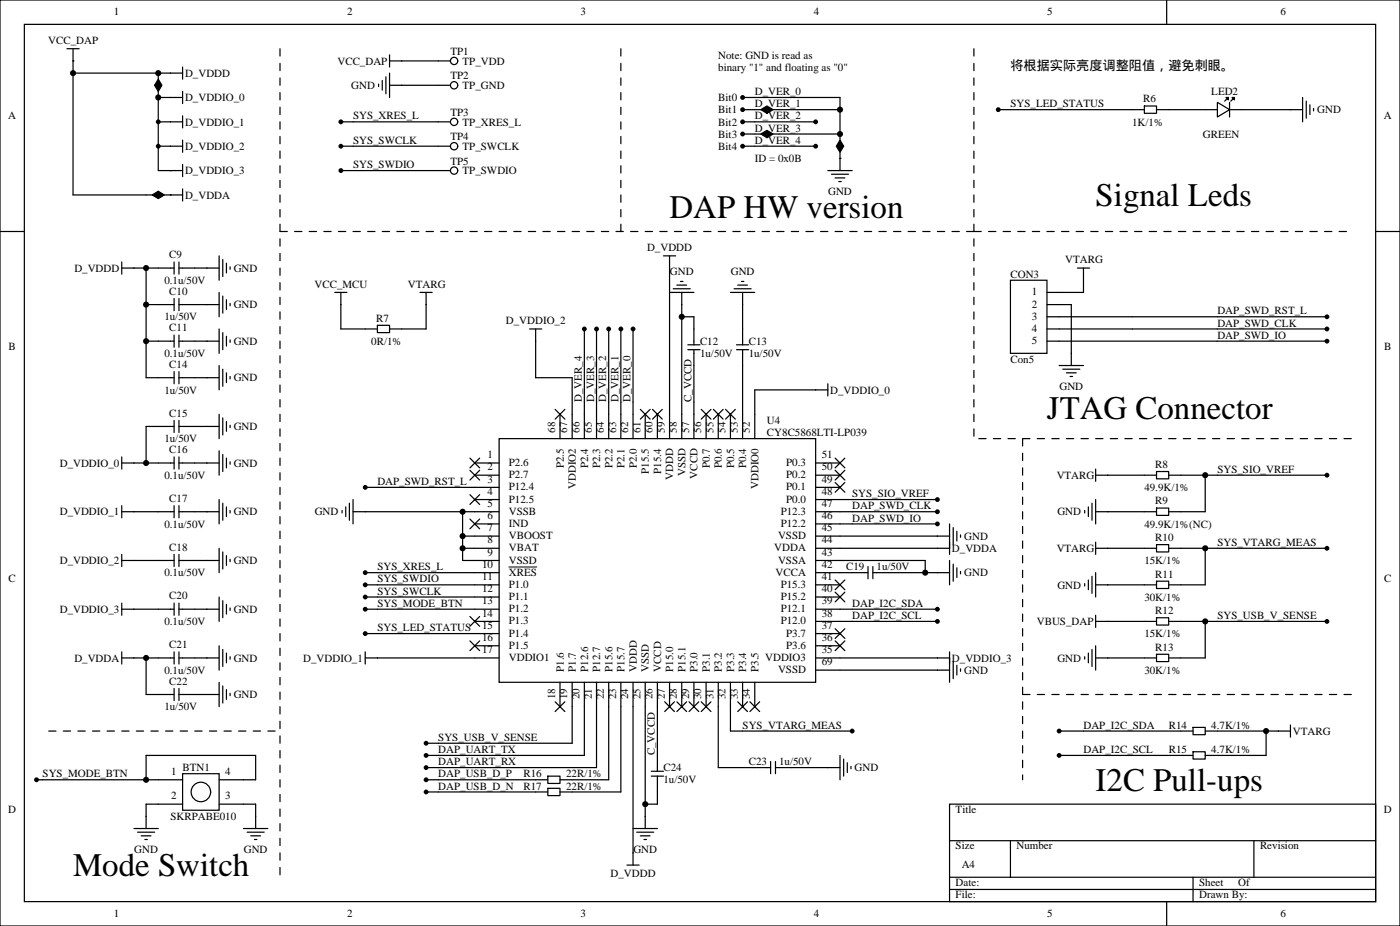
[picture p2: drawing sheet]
<svg xmlns="http://www.w3.org/2000/svg" width="406mm" height="268mm" viewBox="0 0 406 268" stroke-linecap="round" stroke-linejoin="round" font-family="sans-serif">
<g fill="#000">
<circle cx="21.2" cy="17.6" r=".18"/>
<circle cx="21.2" cy="21.2" r=".88"/>
<circle cx="45.9" cy="21.2" r=".88"/>
<circle cx="45.9" cy="28.2" r=".88"/>
<circle cx="45.9" cy="35.3" r=".71"/>
<circle cx="98.8" cy="35.3" r=".71"/>
<circle cx="215.2" cy="28.2" r=".71"/>
<circle cx="215.2" cy="35.3" r=".71"/>
<circle cx="215.2" cy="31.7" r=".71"/>
<circle cx="215.2" cy="38.8" r=".71"/>
<circle cx="236.4" cy="35.3" r=".71"/>
<circle cx="243.4" cy="38.8" r=".88"/>
<circle cx="243.4" cy="31.7" r=".88"/>
<circle cx="289.3" cy="31.7" r=".71"/>
<circle cx="45.9" cy="42.3" r=".71"/>
<circle cx="49.4" cy="49.4" r=".18"/>
<circle cx="49.4" cy="56.4" r=".18"/>
<circle cx="98.8" cy="49.4" r=".71"/>
<circle cx="98.8" cy="42.3" r=".71"/>
<circle cx="215.2" cy="42.3" r=".71"/>
<circle cx="236.4" cy="42.3" r=".71"/>
<circle cx="243.4" cy="45.9" r=".18"/>
<circle cx="42.3" cy="77.6" r=".88"/>
<circle cx="42.3" cy="88.2" r=".88"/>
<circle cx="42.3" cy="98.8" r=".88"/>
<circle cx="169.3" cy="95.2" r=".71"/>
<circle cx="172.9" cy="95.2" r=".71"/>
<circle cx="176.4" cy="95.2" r=".71"/>
<circle cx="179.9" cy="95.2" r=".71"/>
<circle cx="183.4" cy="95.2" r=".71"/>
<circle cx="197.6" cy="91.7" r=".88"/>
<circle cx="384.5" cy="95.2" r=".71"/>
<circle cx="384.5" cy="91.7" r=".71"/>
<circle cx="384.5" cy="98.8" r=".71"/>
<circle cx="42.3" cy="134.1" r=".88"/>
<circle cx="349.3" cy="137.6" r=".88"/>
<circle cx="384.5" cy="137.6" r=".71"/>
<circle cx="105.8" cy="141.1" r=".71"/>
<circle cx="134.1" cy="155.2" r=".88"/>
<circle cx="134.1" cy="158.7" r=".88"/>
<circle cx="134.1" cy="148.2" r=".88"/>
<circle cx="271.6" cy="151.7" r=".71"/>
<circle cx="271.6" cy="144.6" r=".71"/>
<circle cx="271.6" cy="148.2" r=".71"/>
<circle cx="349.3" cy="158.7" r=".88"/>
<circle cx="384.5" cy="158.7" r=".71"/>
<circle cx="105.8" cy="169.3" r=".71"/>
<circle cx="105.8" cy="165.8" r=".71"/>
<circle cx="105.8" cy="172.9" r=".71"/>
<circle cx="105.8" cy="176.4" r=".71"/>
<circle cx="268.1" cy="165.8" r=".88"/>
<circle cx="271.6" cy="179.9" r=".71"/>
<circle cx="271.6" cy="176.4" r=".71"/>
<circle cx="349.3" cy="179.9" r=".88"/>
<circle cx="384.5" cy="179.9" r=".71"/>
<circle cx="42.3" cy="190.5" r=".88"/>
<circle cx="105.8" cy="183.4" r=".71"/>
<circle cx="123.5" cy="218.7" r=".71"/>
<circle cx="123.5" cy="215.2" r=".71"/>
<circle cx="246.9" cy="211.7" r=".71"/>
<circle cx="306.9" cy="211.7" r=".71"/>
<circle cx="306.9" cy="218.7" r=".71"/>
<circle cx="366.9" cy="211.7" r=".88"/>
<circle cx="10.6" cy="225.8" r=".71"/>
<circle cx="42.3" cy="225.8" r=".88"/>
<circle cx="123.5" cy="222.2" r=".71"/>
<circle cx="123.5" cy="229.3" r=".71"/>
<circle cx="123.5" cy="225.8" r=".71"/>
<circle cx="187" cy="232.8" r=".88"/>
</g>
<g fill="none" stroke="#000" stroke-width=".35">
<path d="M0 0h405.7v268.1h-405.7zM7.1 7.1h391.5v254h-391.5zM19.4 14.1h3.5M21.2 17.6h.1M21.2 14.1v42.3h22.9M52.9 19.4v3.5M112.9 17.6h17.6M112.9 15.9v3.5M116.4 17.6h.1M338.1 0v7.1M21.2 21.2h31.7M45.9 35.3h7"/>
<path d="M45.9 26.5v22.9h7M45.9 28.2h7M45.9 21.2v1.7M49.4 21.2h.1M49.4 28.2h.1M49.4 35.3h.1M52.9 26.5v3.5M52.9 33.5v3.5M98.8 35.3h31.7M109.7 24.3v.7M110.8 23.3v2.8M111.8 22.2v5"/>
<path d="M112.9 24.7h17.6M112.9 21.2v7M116.4 24.7h.1M215.2 31.8h5.3M215.2 35.3h21.2M215.2 28.2h28.2v12.4M215.2 38.8h5.3M224 31.8h19.4M224 38.8h19.4M289.3 31.8h42.3M331.6 30.7h3.5v2.1h-3.5zM335.1 31.8h17.7"/>
<path d="M352.8 29.6l3.5 2.2-3.5 2.1zM355.2 28.2h.8v.7zM356 28.2l-1.1 1.1M356.3 29.6v4.3M356.3 31.8h21.2M357.7 28.2h-.7l.7 .7v-.7l-1 1.1M373.9 31.8h.1M377.5 28.2v7.1M378.5 29.3v4.9M379.6 30.3v2.9M380.6 31.4v.7M45.9 42.3h7"/>
<path d="M47.6 56.4h5.3M49.4 42.3h.1M49.4 49.4h.1M49.4 56.4h.1M52.9 40.6v3.5M52.9 47.6v3.6M52.9 54.7v3.5M98.8 42.3h31.7M98.8 49.4h31.7M215.2 42.3h21.2M239.9 49.4h7M240.9 50.4h5"/>
<path d="M242 51.5h2.8M243.1 52.6h.7M243.4 45.9h.1M243.4 44.1v5.3M0 67h7.1M35.3 77.6h15.1M35.3 75.8v3.6M38.8 77.6h.1M42.3 77.6v31.8h8.1M50.4 75.8v3.6M51.9 77.6h11.6M51.9 75.8v3.6"/>
<path d="M60 77.6h.1M63.5 74.1v7M64.6 75.1v5M65.6 76.2v2.8M66.7 77.3v.7M192.3 74.1h3.5M194 74.1v52.9M194 77.6h.1M312.2 77.6h3.5M314 77.6v7.1h-10.6M398.6 67h7.1M42.3 88.2h8.1"/>
<path d="M42.3 98.8h8.1M50.4 86.4v3.6M50.4 97v3.5M51.9 88.2h11.6M51.9 98.8h11.6M51.9 86.4v3.6M51.9 97v3.5M60 88.2h.1M60 98.8h.1M63.5 84.7v7M63.5 95.2v7.1M64.6 85.7v5"/>
<path d="M64.6 96.3v4.9M65.6 86.8v2.8M65.6 97.4v2.8M66.7 87.8v.7M66.7 98.4v.7M97 84.7h3.5M98.8 88.2h.1M98.8 84.7v10.5h10.6M109.4 94.2h3.5v2.1h-3.5zM121.7 84.7h3.5M123.5 88.2h.1M123.5 84.7v10.5h-10.6"/>
<path d="M153.5 95.2h3.5M155.2 95.2v14.2h10.6v17.6M155.2 98.8h.1M169.3 95.2v31.8M172.9 95.2v31.8M176.4 95.2v31.8M179.9 95.2v31.8M183.4 95.2v31.8M194 84.7h7.1M195.1 83.6h4.9M196.1 82.5h2.9M197.2 81.5h.7"/>
<path d="M197.6 84.7v42.3M197.6 91.7h3.5v8.1M197.6 88.2h.1M199.3 99.8h3.5M211.7 84.7h7M212.7 83.6h5M213.4 99.8h3.6M213.8 82.5h2.8M214.8 81.5h.7M215.2 84.7v15.1M215.2 88.2h.1M292.8 81.1h10.6v21.2h-10.6z"/>
<path d="M303.4 88.2h7v17.6M303.4 95.2h81.1M303.4 98.8h81.1M303.4 91.7h81.1M314 81.1h.1M50.4 107.6v3.5M51.9 107.6v3.5M51.9 109.4h11.6M60 109.4h.1M63.5 105.8v7.1M63.5 119.9v7.1M64.6 106.9v4.9"/>
<path d="M65.6 107.9v2.9M66.7 109v.7M160.9 118.5l2.8 2.9M162.3 119.9v7.1M163.7 118.5l-2.8 2.9M185.6 118.5l2.8 2.9M187 119.9v7.1M188.4 118.5l-2.8 2.9M189.1 118.5l2.8 2.9M190.5 119.9v7.1M191.9 118.5l-2.8 2.9M199.3 101.2h3.5"/>
<path d="M201.1 101.2v25.8M203.2 118.5l2.8 2.9M204.6 119.9v7.1M206 118.5l-2.8 2.9M206.7 118.5l2.8 2.9M208.1 119.9v7.1M209.5 118.5l-2.8 2.9M210.3 118.5l2.8 2.9M211.7 119.9v7.1M213.1 118.5l-2.8 2.9M213.4 101.2h3.6M215.2 101.2v25.8"/>
<path d="M236.4 112.9h.1M239.9 112.9h-21.2v14.1M239.9 111.1v3.6M306.9 105.8h7.1M308 106.9h4.9M309 107.9h2.9M310.1 109h.7M310.4 102.3h.1M35.3 134.1h15.1M35.3 132.3v3.5M38.8 134.1h.1M50.4 121.7v3.5"/>
<path d="M50.4 132.3v3.5M50.4 123.5h-8.1v10.6M51.9 134.1h11.6M51.9 121.7v3.5M51.9 132.3v3.5M51.9 123.5h11.6M60 123.5h.1M60 134.1h.1M63.5 130.5v7.1M64.6 121v4.9M64.6 131.6v4.9M65.6 122.1v2.8"/>
<path d="M65.6 132.6v2.9M66.7 123.1v.7M66.7 133.7v.7M136.2 132.6l2.8 2.9M136.2 136.2l2.8 2.8M137.6 134.1h7M137.6 137.6h7M139 132.6l-2.8 2.9M139 136.2l-2.8 2.8M144.6 127h91.8v70.6h-91.8zM236.4 134.1h7M236.4 137.6h7"/>
<path d="M242 139.7l2.8 2.8M242 136.2l2.8 2.8M242 132.6l2.8 2.9M244.8 139.7l-2.8 2.8M244.8 136.2l-2.8 2.8M244.8 132.6l-2.8 2.9M317.5 137.6h17.6M317.5 135.8v3.5M321 137.6h.1M335.1 136.5h3.6v2.1h-3.6zM338.7 137.6h45.8M349.2 137.6v10.6h-10.5"/>
<path d="M35.3 148.2h15.1M35.3 146.4v3.5M38.8 148.2h.1M50.4 146.4v3.5M51.9 148.2h11.6M51.9 146.4v3.5M60 148.2h.1M63.5 144.6v7.1M63.5 158.8v7M64.6 145.7v4.9M64.6 159.8v4.9M65.6 146.8v2.8"/>
<path d="M66.7 147.8v.7M99.1 147.8v.7M100.2 146.8v2.8M101.2 145.7v4.9M102.3 148.2h42.3M102.3 144.6v7.1M105.8 141.1h38.8M105.8 148.2h.1M134.1 155.2h10.5M134.1 158.8h10.5M134.1 148.2v14.1h10.5M136.2 143.2l2.8 2.8"/>
<path d="M136.2 150.3l2.8 2.8M137.6 144.6h7M137.6 151.7h7M139 143.2l-2.8 2.8M139 150.3l-2.8 2.8M236.4 141.1h7M236.4 144.6h35.2M236.4 148.2h35.2M236.4 151.7h35.2M236.4 155.2h38.8M236.4 158.8h38.8M271.6 155.2h.1"/>
<path d="M271.6 158.8h.1M275.2 151.7v8.8M276.2 152.8v4.9M277.3 153.8v2.8M278.3 154.9v.7M314.3 147.8v.7M315.4 146.8v2.8M316.4 145.7v4.9M317.5 148.2h17.6M317.5 158.8h17.6M317.5 144.6v7.1M317.5 157v3.5"/>
<path d="M321 148.2h.1M321 158.7v.1M335.1 147.1h3.6v2.1h-3.6zM335.1 157.7h3.6v2.1h-3.6zM338.7 158.8h45.8M349.2 158.8v10.5h-10.5M35.3 162.3h15.1M35.3 176.4h15.1M35.3 160.5v3.5M35.3 174.6v3.6M38.8 162.3h.1M38.8 176.4h.1"/>
<path d="M50.4 160.5v3.5M50.4 174.6v3.6M51.9 162.3h11.6M51.9 176.4h11.6M51.9 160.5v3.5M51.9 174.6v3.6M60 162.3h.1M60 176.4h.1M63.5 172.9v7M64.6 173.9v5M65.6 160.9v2.8M65.6 175v2.8"/>
<path d="M66.7 161.9v.7M66.7 176v.7M105.8 165.8h38.8M105.8 169.3h38.8M105.8 172.9h38.8M105.8 176.4h38.8M136.2 178.5l2.8 2.8M137.6 179.9h7M139 178.5l-2.8 2.8M236.4 162.3h31.7v3.5M236.4 165.8h15.1M236.4 169.3h7"/>
<path d="M236.4 172.9h7M236.4 176.4h35.2M236.4 179.9h35.2M242 171.4l2.8 2.9M242 167.9l2.8 2.8M244.8 171.4l-2.8 2.9M244.8 167.9l-2.8 2.8M251.5 164v3.6M252.9 165.8h22.3M252.9 164v3.6M271.6 165.8h.1M275.2 162.3v7"/>
<path d="M276.2 163.3v5M277.3 164.4v2.8M278.3 165.5v.7M314.3 169v.7M315.4 167.9v2.8M316.4 166.9v4.9M317.5 169.3h17.6M317.5 179.9h17.6M317.5 165.8v7.1M317.5 178.2v3.5M321 169.3h.1M321 179.9h.1"/>
<path d="M335.1 168.3h3.6v2.1h-3.6zM335.1 178.9h3.6v2.1h-3.6zM338.7 179.9h45.8M349.2 179.9v10.6h-10.5M35.3 190.5h15.1M35.3 188.7v3.6M38.8 190.5h.1M42.3 190.5v10.6h8.1M50.4 188.7v3.6M50.4 199.3v3.5M51.9 190.5h11.6M51.9 188.7v3.6"/>
<path d="M51.9 199.3v3.5M60 190.5h.1M63.5 187v7M63.5 197.6v7M64.6 188v5M64.6 198.6v5M65.6 189.1v2.8M65.6 199.7v2.8M66.7 190.1v.8M105.8 183.4h38.8M105.8 190.5h38.8M105.8 188.7v3.6"/>
<path d="M109.4 190.5h.1M136.2 185.6l2.8 2.8M137.6 187h7M139 185.6l-2.8 2.8M162.3 197.6v7M165.8 197.6v17.6h-42.3M169.3 197.6v21.1h-45.8M172.9 197.6v24.6h-49.4M176.4 197.6v28.2h-14.1M179.9 197.6v31.7h-17.6M183.4 197.6v52.9M187 197.6v42.3"/>
<path d="M190.5 197.6v25.7M194 197.6v7M197.6 197.6v7M201.1 197.6v7M204.6 197.6v7M208.1 197.6v24.6h15.2M211.7 197.6v14.1h35.2M215.2 197.6v7M218.7 197.6v7M236.4 194h38.8M236.4 183.4h7M236.4 187h7"/>
<path d="M236.4 190.5h38.8M242 185.6l2.8 2.8M242 182l2.8 2.9M244.8 185.6l-2.8 2.8M244.8 182l-2.8 2.9M271.6 190.5h.1M271.6 194h.1M275.2 188.7v8.9M276.2 191.6v4.9M277.3 192.6v2.8M278.3 193.7v.7M314.3 190.1v.8"/>
<path d="M315.4 189.1v2.8M316.4 188v5M317.5 190.5h17.6M317.5 187v7M321 190.5h.1M335.1 189.4h3.6v2.2h-3.6zM51.9 201.1h11.6M60 201.1h.1M66.7 200.7v.7M160.9 203.2l2.8 2.8M163.7 203.2l-2.8 2.8M192.6 203.2l2.8 2.8"/>
<path d="M195.4 203.2l-2.8 2.8M196.1 203.2l2.9 2.8M199 203.2l-2.9 2.8M199.7 203.2l2.8 2.8M202.5 203.2l-2.8 2.8M203.2 203.2l2.8 2.8M206 203.2l-2.8 2.8M213.8 203.2l2.8 2.8M216.6 203.2l-2.8 2.8M217.3 203.2l2.8 2.8M220.1 203.2l-2.8 2.8M243.4 218.7v7.1"/>
<path d="M244.5 219.8v4.9M306.9 211.7h38.8M306.9 218.7h38.8M345.7 210.6h3.5v2.1h-3.5zM345.7 217.7h3.5v2.1h-3.5zM349.2 211.7h24.7M366.9 211.7v7h-17.7M370.4 211.7h.1M373.9 209.9v3.5M10.6 225.8h42.3M38.8 239.9h7.1M42.3 236.4h.1"/>
<path d="M42.3 225.8v-7.1h31.8v7.1h-10.6M52.9 224h10.6v10.6h-10.6zM52.9 232.8h-10.6v7.1M63.5 232.8h10.6v7.1M70.6 239.9h7M74.1 236.4h.1M123.5 225.8h35.2M123.5 229.3h35.2M158.7 224.7h3.6v2.1h-3.6zM158.7 228.2h3.6v2.2h-3.6zM183.4 239.9h7.1M187 236.4h.1"/>
<path d="M188.7 224.7h3.6M188.7 223.3h3.6M190.5 224.7v8.1h-3.5M223.3 220.5v3.5M224.7 220.5v3.5M224.7 222.2h18.7M239.9 222.2v.1M245.5 220.8v2.9M246.6 221.9v.7M275.2 232.8h123.4v28.3h-123.4zM39.9 240.9h4.9M40.9 242h2.8"/>
<path d="M42 243.1h.7M71.6 240.9h5M72.7 242h2.8M73.7 243.1h.7M181.7 250.5h3.5M183.4 246.9h.1M184.5 240.9h4.9M185.6 242h2.8M186.6 243.1h.7M275.2 257.5h123.4M275.2 254h123.4M275.2 243.4h123.4"/>
<path d="M292.8 243.4v10.6M345.7 254v7.1M363.4 243.4v10.6M338.1 261.1v7"/>
<circle cx="131.6" cy="17.6" r="1.06"/>
<circle cx="131.6" cy="24.7" r="1.06"/>
<circle cx="131.6" cy="35.3" r="1.06"/>
<circle cx="131.6" cy="42.3" r="1.06"/>
<circle cx="131.6" cy="49.4" r="1.06"/>
<circle cx="58.2" cy="229.3" r="2.82"/>
</g>
<path d="M147.5 164.2h8" fill="none" stroke="#000" stroke-width=".29"/>
<path d="M81.1 14.1v239.9M179.9 14.1v52.9M282.2 14.1v112.9h109.4M81.1 67h201.1M282.2 67h109.4M296.3 127v98.8M14.1 211.7h67M296.3 201.1h95.3" fill="none" stroke="#000" stroke-width=".35" stroke-dasharray="2.1 2.1"/>
<path d="M45.9 22.9l1 1.8-1 1.8-1.1-1.8zM220.5 31.8l1.7-1.1 1.8 1.1-1.8 1zM220.5 38.8l1.7-1.1 1.8 1.1-1.8 1.1zM44.1 56.4l1.8-1 1.7 1-1.7 1.1zM243.4 40.6l1.1 1.7-1.1 1.8-1-1.8z" fill="#000" stroke="#000" stroke-width=".35"/>
<g font-size="9.5">
<text x="317.5" y="59.6">Signal Leds</text>
<text x="194" y="63.2">DAP HW version</text>
<text x="303.4" y="121.4">JTAG Connector</text>
<text x="317.5" y="229">I2C Pull-ups</text>
<text x="21.2" y="253.7">Mode Switch</text>
</g>
<text font-size="3.8" x="292.8" y="20.3">将根据实际亮度调整阻值，避免刺眼。</text>
<g font-size="3.2">
<text x="33" y="4.4">1</text>
<text x="100.6" y="4.4">2</text>
<text x="168.2" y="4.4">3</text>
<text x="235.9" y="4.4">4</text>
<text x="303.5" y="4.4">5</text>
<text x="371.1" y="4.4">6</text>
<text x="14" y="12.7">VCC_DAP</text>
<text x="130.5" y="15.9">TP1</text>
<text x="208.1" y="16.9">Note: GND is read as</text>
<text x="53.6" y="22.2">D_VDDD</text>
<text x="97.8" y="18.7">VCC_DAP</text>
<text x="130.5" y="22.9">TP2</text>
<text x="134.1" y="18.7">TP_VDD</text>
<text x="208.1" y="20.5">binary &quot;1&quot; and floating as &quot;0&quot;</text>
<text x="53.6" y="29.3">D_VDDIO_0</text>
<text x="101.8" y="25.8">GND</text>
<text x="134.1" y="25.8">TP_GND</text>
<text x="208.1" y="29.3">Bit0</text>
<text x="218.7" y="27.5">D_VER_0</text>
<text x="331.3" y="29.6">R6</text>
<text x="351" y="27.5">LED2</text>
<text x="2.4" y="34.4">A</text>
<text x="102.3" y="34.6">SYS_XRES_L</text>
<text x="130.5" y="33.5">TP3</text>
<text x="208.1" y="32.8">Bit1</text>
<text x="218.7" y="31.1">D_VER_1</text>
<text x="218.7" y="34.6">D_VER_2</text>
<text x="292.8" y="31.1">SYS_LED_STATUS</text>
<text x="381.7" y="32.8">GND</text>
<text x="401" y="34.4">A</text>
<text x="53.6" y="36.3">D_VDDIO_1</text>
<text x="102.3" y="41.6">SYS_SWCLK</text>
<text x="130.5" y="40.6">TP4</text>
<text x="134.1" y="36.3">TP_XRES_L</text>
<text x="208.1" y="36.3">Bit2</text>
<text x="208.1" y="39.9">Bit3</text>
<text x="218.7" y="41.6">D_VER_4</text>
<text x="218.7" y="38.1">D_VER_3</text>
<text x="328.1" y="36.3">1K/1%</text>
<text x="348.5" y="39.9">GREEN</text>
<text x="53.6" y="43.4">D_VDDIO_2</text>
<text x="130.5" y="47.6">TP5</text>
<text x="134.1" y="43.4">TP_SWCLK</text>
<text x="208.1" y="43.4">Bit4</text>
<text x="218.7" y="46.9">ID = 0x0B</text>
<text x="53.6" y="50.5">D_VDDIO_3</text>
<text x="102.3" y="48.7">SYS_SWDIO</text>
<text x="134.1" y="50.5">TP_SWDIO</text>
<text x="53.6" y="57.5">D_VDDA</text>
<text x="240" y="56.5">GND</text>
<text x="49" y="74.8">C9</text>
<text x="187.5" y="72.7">D_VDDD</text>
<text x="308.7" y="76.2">VTARG</text>
<text x="21.5" y="78.7">D_VDDD</text>
<text x="47.6" y="82.2">0.1u/50V</text>
<text x="67.7" y="78.7">GND</text>
<text x="91.1" y="83.3">VCC_MCU</text>
<text x="118.2" y="83.3">VTARG</text>
<text x="194.1" y="79.7">GND</text>
<text x="211.8" y="79.7">GND</text>
<text x="292.8" y="80.4">CON3</text>
<text x="49" y="85.4">C10</text>
<text x="67.7" y="89.3">GND</text>
<text x="299" y="85.6">1</text>
<text x="299" y="89.1">2</text>
<text x="47.6" y="92.8">1u/50V</text>
<text x="49" y="96">C11</text>
<text x="109" y="93.1">R7</text>
<text x="146.6" y="93.8">D_VDDIO_2</text>
<text x="299" y="92.6">3</text>
<text x="352.8" y="94.6">DAP_SWD_CLK</text>
<text x="352.8" y="91">DAP_SWD_RST_L</text>
<text x="2.5" y="101.4">B</text>
<text x="67.7" y="99.8">GND</text>
<text x="107.6" y="99.8">0R/1%</text>
<text x="202.8" y="99.8">C12</text>
<text x="217" y="99.8">C13</text>
<text x="299" y="96.1">4</text>
<text x="299" y="99.7">5</text>
<text x="352.8" y="98.1">DAP_SWD_IO</text>
<text x="401.1" y="101.4">B</text>
<text x="47.6" y="103.4">0.1u/50V</text>
<text x="49" y="106.5">C14</text>
<text x="202.8" y="103.4">1u/50V</text>
<text x="217" y="103.4">1u/50V</text>
<text x="292.8" y="105.1">Con5</text>
<text x="47.6" y="114">1u/50V</text>
<text x="67.7" y="110.4">GND</text>
<text x="240.6" y="114">D_VDDIO_0</text>
<text x="307" y="112.9">GND</text>
<text x="168.6" y="116.4" transform="rotate(-90 168.6 116.4)">D_VER_4</text>
<text x="172.2" y="116.4" transform="rotate(-90 172.2 116.4)">D_VER_3</text>
<text x="175.7" y="116.4" transform="rotate(-90 175.7 116.4)">D_VER_2</text>
<text x="179.2" y="116.4" transform="rotate(-90 179.2 116.4)">D_VER_1</text>
<text x="182.7" y="116.4" transform="rotate(-90 182.7 116.4)">D_VER_0</text>
<text x="200.4" y="116.4" transform="rotate(-90 200.4 116.4)">C_VCCD</text>
<text x="49" y="120.7">C15</text>
<text x="67.7" y="124.5">GND</text>
<text x="160.9" y="125.2" transform="rotate(-90 160.9 125.2)">68</text>
<text x="164.4" y="125.2" transform="rotate(-90 164.4 125.2)">67</text>
<text x="167.9" y="125.2" transform="rotate(-90 167.9 125.2)">66</text>
<text x="171.5" y="125.2" transform="rotate(-90 171.5 125.2)">65</text>
<text x="175" y="125.2" transform="rotate(-90 175 125.2)">64</text>
<text x="178.5" y="125.2" transform="rotate(-90 178.5 125.2)">63</text>
<text x="182" y="125.2" transform="rotate(-90 182 125.2)">62</text>
<text x="185.6" y="125.2" transform="rotate(-90 185.6 125.2)">61</text>
<text x="189.1" y="125.2" transform="rotate(-90 189.1 125.2)">60</text>
<text x="192.6" y="125.2" transform="rotate(-90 192.6 125.2)">59</text>
<text x="196.2" y="125.2" transform="rotate(-90 196.2 125.2)">58</text>
<text x="199.7" y="125.2" transform="rotate(-90 199.7 125.2)">57</text>
<text x="203.2" y="125.2" transform="rotate(-90 203.2 125.2)">56</text>
<text x="206.7" y="125.2" transform="rotate(-90 206.7 125.2)">55</text>
<text x="210.3" y="125.2" transform="rotate(-90 210.3 125.2)">54</text>
<text x="213.8" y="125.2" transform="rotate(-90 213.8 125.2)">53</text>
<text x="217.3" y="125.2" transform="rotate(-90 217.3 125.2)">52</text>
<text x="222.2" y="122.8">U4</text>
<text x="47.6" y="128.1">1u/50V</text>
<text x="49" y="131.2">C16</text>
<text x="222.2" y="126.3">CY8C5868LTI-LP039</text>
<text x="17.3" y="135.1">D_VDDIO_0</text>
<text x="67.7" y="135.1">GND</text>
<text x="141.3" y="132.7">1</text>
<text x="141.3" y="136.2">2</text>
<text x="147.5" y="134.9">P2.6</text>
<text x="163.3" y="135.5" transform="rotate(-90 163.3 135.5)">P2.5</text>
<text x="170.4" y="135.5" transform="rotate(-90 170.4 135.5)">P2.4</text>
<text x="173.9" y="135.5" transform="rotate(-90 173.9 135.5)">P2.3</text>
<text x="177.5" y="135.5" transform="rotate(-90 177.5 135.5)">P2.2</text>
<text x="181" y="135.5" transform="rotate(-90 181 135.5)">P2.1</text>
<text x="184.5" y="135.5" transform="rotate(-90 184.5 135.5)">P2.0</text>
<text x="188" y="137.1" transform="rotate(-90 188 137.1)">P15.5</text>
<text x="191.6" y="137.1" transform="rotate(-90 191.6 137.1)">P15.4</text>
<text x="198.6" y="137.9" transform="rotate(-90 198.6 137.9)">VSSD</text>
<text x="205.7" y="135.5" transform="rotate(-90 205.7 135.5)">P0.7</text>
<text x="209.2" y="135.5" transform="rotate(-90 209.2 135.5)">P0.6</text>
<text x="212.7" y="135.5" transform="rotate(-90 212.7 135.5)">P0.5</text>
<text x="216.3" y="135.5" transform="rotate(-90 216.3 135.5)">P0.4</text>
<text x="227.8" y="134.9">P0.3</text>
<text x="238.1" y="136.2">50</text>
<text x="238.1" y="132.7">51</text>
<text x="334.8" y="135.5">R8</text>
<text x="352.8" y="136.9">SYS_SIO_VREF</text>
<text x="47.6" y="138.6">0.1u/50V</text>
<text x="109.4" y="140.4">DAP_SWD_RST_L</text>
<text x="141.3" y="139.7">3</text>
<text x="141.3" y="143.2">4</text>
<text x="147.5" y="138.5">P2.7</text>
<text x="147.5" y="142">P12.4</text>
<text x="166.9" y="141.6" transform="rotate(-90 166.9 141.6)">VDDIO2</text>
<text x="195.1" y="139" transform="rotate(-90 195.1 139)">VDDD</text>
<text x="202.1" y="138.6" transform="rotate(-90 202.1 138.6)">VCCD</text>
<text x="219.8" y="141.6" transform="rotate(-90 219.8 141.6)">VDDIO0</text>
<text x="227.8" y="142">P0.1</text>
<text x="227.8" y="138.5">P0.2</text>
<text x="238.1" y="143.2">48</text>
<text x="238.1" y="139.7">49</text>
<text x="246.9" y="143.9">SYS_SIO_VREF</text>
<text x="306.2" y="138.6">VTARG</text>
<text x="331.6" y="142.2">49.9K/1%</text>
<text x="17.3" y="149.2">D_VDDIO_1</text>
<text x="49" y="145.4">C17</text>
<text x="67.7" y="149.2">GND</text>
<text x="91.2" y="149.2">GND</text>
<text x="141.3" y="146.8">5</text>
<text x="147.5" y="145.5">P12.5</text>
<text x="147.5" y="149.1">VSSB</text>
<text x="226.2" y="149.1">P12.3</text>
<text x="227.8" y="145.5">P0.0</text>
<text x="238.1" y="146.8">47</text>
<text x="246.9" y="147.5">DAP_SWD_CLK</text>
<text x="306.4" y="149.2">GND</text>
<text x="334.8" y="146.1">R9</text>
<text x="47.6" y="152.8">0.1u/50V</text>
<text x="141.3" y="150.3">6</text>
<text x="141.3" y="153.8">7</text>
<text x="147.5" y="152.6">IND</text>
<text x="226.2" y="152.6">P12.2</text>
<text x="238.1" y="153.8">45</text>
<text x="238.1" y="150.3">46</text>
<text x="246.9" y="151">DAP_SWD_IO</text>
<text x="331.6" y="152.8">49.9K/1%(NC)</text>
<text x="49" y="159.5">C18</text>
<text x="141.3" y="157.3">8</text>
<text x="141.3" y="160.9">9</text>
<text x="147.5" y="156.1">VBOOST</text>
<text x="147.5" y="159.6">VBAT</text>
<text x="224.4" y="159.6">VDDA</text>
<text x="225.5" y="156.1">VSSD</text>
<text x="238.1" y="160.9">43</text>
<text x="238.1" y="157.3">44</text>
<text x="275.9" y="159.8">D_VDDA</text>
<text x="279.4" y="156.3">GND</text>
<text x="306.2" y="159.8">VTARG</text>
<text x="334.8" y="156.6">R10</text>
<text x="352.8" y="158.1">SYS_VTARG_MEAS</text>
<text x="17.3" y="163.3">D_VDDIO_2</text>
<text x="47.6" y="166.9">0.1u/50V</text>
<text x="67.7" y="163.3">GND</text>
<text x="109.4" y="165.1">SYS_XRES_L</text>
<text x="139.7" y="164.4">10</text>
<text x="139.7" y="167.9">11</text>
<text x="147.5" y="163.2">VSSD</text>
<text x="147.5" y="166.7">XRES</text>
<text x="224.8" y="166.7">VCCA</text>
<text x="225.5" y="163.2">VSSA</text>
<text x="238.1" y="167.9">41</text>
<text x="238.1" y="164.4">42</text>
<text x="245.2" y="165.1">C19</text>
<text x="254" y="165.1">1u/50V</text>
<text x="279.4" y="166.9">GND</text>
<text x="331.6" y="163.3">15K/1%</text>
<text x="334.8" y="167.2">R11</text>
<text x="2.5" y="168.5">C</text>
<text x="49" y="173.6">C20</text>
<text x="109.4" y="168.6">SYS_SWDIO</text>
<text x="109.4" y="172.2">SYS_SWCLK</text>
<text x="139.7" y="171.5">12</text>
<text x="147.5" y="170.2">P1.0</text>
<text x="147.5" y="173.8">P1.1</text>
<text x="226.2" y="173.8">P15.2</text>
<text x="226.2" y="170.2">P15.3</text>
<text x="238.1" y="171.5">40</text>
<text x="306.4" y="170.4">GND</text>
<text x="331.6" y="173.9">30K/1%</text>
<text x="401.1" y="168.5">C</text>
<text x="17.3" y="177.5">D_VDDIO_3</text>
<text x="67.7" y="177.5">GND</text>
<text x="109.4" y="175.7">SYS_MODE_BTN</text>
<text x="139.7" y="175">13</text>
<text x="139.7" y="178.5">14</text>
<text x="147.5" y="177.3">P1.2</text>
<text x="226.2" y="177.3">P12.1</text>
<text x="238.1" y="178.5">38</text>
<text x="238.1" y="175">39</text>
<text x="246.9" y="179.2">DAP_I2C_SCL</text>
<text x="246.9" y="175.7">DAP_I2C_SDA</text>
<text x="334.8" y="177.8">R12</text>
<text x="352.8" y="179.2">SYS_USB_V_SENSE</text>
<text x="47.6" y="181">0.1u/50V</text>
<text x="109.4" y="182.7">SYS_LED_STATUS</text>
<text x="139.7" y="182">15</text>
<text x="139.7" y="185.6">16</text>
<text x="147.5" y="180.8">P1.3</text>
<text x="147.5" y="184.3">P1.4</text>
<text x="226.2" y="180.8">P12.0</text>
<text x="227.8" y="184.3">P3.7</text>
<text x="238.1" y="185.6">36</text>
<text x="238.1" y="182">37</text>
<text x="300.5" y="181">VBUS_DAP</text>
<text x="331.6" y="184.5">15K/1%</text>
<text x="21.5" y="191.6">D_VDDA</text>
<text x="49" y="187.7">C21</text>
<text x="67.7" y="191.6">GND</text>
<text x="87.9" y="191.6">D_VDDIO_1</text>
<text x="139.7" y="189.1">17</text>
<text x="147.5" y="187.9">P1.5</text>
<text x="147.5" y="191.4">VDDIO1</text>
<text x="221.7" y="191.4">VDDIO3</text>
<text x="227.8" y="187.9">P3.6</text>
<text x="238.1" y="189.1">35</text>
<text x="275.9" y="191.6">D_VDDIO_3</text>
<text x="306.4" y="191.6">GND</text>
<text x="334.8" y="188.4">R13</text>
<text x="47.6" y="195.1">0.1u/50V</text>
<text x="163.3" y="194.6" transform="rotate(-90 163.3 194.6)">P1.6</text>
<text x="166.9" y="194.6" transform="rotate(-90 166.9 194.6)">P1.7</text>
<text x="170.4" y="194.6" transform="rotate(-90 170.4 194.6)">P12.6</text>
<text x="173.9" y="194.6" transform="rotate(-90 173.9 194.6)">P12.7</text>
<text x="177.5" y="194.6" transform="rotate(-90 177.5 194.6)">P15.6</text>
<text x="181" y="194.6" transform="rotate(-90 181 194.6)">P15.7</text>
<text x="184.5" y="194.6" transform="rotate(-90 184.5 194.6)">VDDD</text>
<text x="188" y="194.6" transform="rotate(-90 188 194.6)">VSSD</text>
<text x="191.6" y="194.6" transform="rotate(-90 191.6 194.6)">VCCD</text>
<text x="195.1" y="194.6" transform="rotate(-90 195.1 194.6)">P15.0</text>
<text x="198.6" y="194.6" transform="rotate(-90 198.6 194.6)">P15.1</text>
<text x="202.1" y="194.6" transform="rotate(-90 202.1 194.6)">P3.0</text>
<text x="205.7" y="194.6" transform="rotate(-90 205.7 194.6)">P3.1</text>
<text x="209.2" y="194.6" transform="rotate(-90 209.2 194.6)">P3.2</text>
<text x="212.7" y="194.6" transform="rotate(-90 212.7 194.6)">P3.3</text>
<text x="216.3" y="194.6" transform="rotate(-90 216.3 194.6)">P3.4</text>
<text x="219.8" y="194.6" transform="rotate(-90 219.8 194.6)">P3.5</text>
<text x="225.5" y="194.9">VSSD</text>
<text x="238.1" y="192.6">69</text>
<text x="279.4" y="195.1">GND</text>
<text x="331.6" y="195.1">30K/1%</text>
<text x="49" y="198.3">C22</text>
<text x="67.7" y="202.1">GND</text>
<text x="160.9" y="202.5" transform="rotate(-90 160.9 202.5)">18</text>
<text x="164.4" y="202.5" transform="rotate(-90 164.4 202.5)">19</text>
<text x="167.9" y="202.5" transform="rotate(-90 167.9 202.5)">20</text>
<text x="171.5" y="202.5" transform="rotate(-90 171.5 202.5)">21</text>
<text x="175" y="202.5" transform="rotate(-90 175 202.5)">22</text>
<text x="178.5" y="202.5" transform="rotate(-90 178.5 202.5)">23</text>
<text x="182" y="202.5" transform="rotate(-90 182 202.5)">24</text>
<text x="185.6" y="202.5" transform="rotate(-90 185.6 202.5)">25</text>
<text x="189.1" y="202.5" transform="rotate(-90 189.1 202.5)">26</text>
<text x="192.6" y="202.5" transform="rotate(-90 192.6 202.5)">27</text>
<text x="196.2" y="202.5" transform="rotate(-90 196.2 202.5)">28</text>
<text x="199.7" y="202.5" transform="rotate(-90 199.7 202.5)">29</text>
<text x="203.2" y="202.5" transform="rotate(-90 203.2 202.5)">30</text>
<text x="206.7" y="202.5" transform="rotate(-90 206.7 202.5)">31</text>
<text x="210.3" y="202.5" transform="rotate(-90 210.3 202.5)">32</text>
<text x="213.8" y="202.5" transform="rotate(-90 213.8 202.5)">33</text>
<text x="217.3" y="202.5" transform="rotate(-90 217.3 202.5)">34</text>
<text x="47.6" y="205.7">1u/50V</text>
<text x="127" y="214.5">SYS_USB_V_SENSE</text>
<text x="215.2" y="211">SYS_VTARG_MEAS</text>
<text x="314" y="211">DAP_I2C_SDA</text>
<text x="338.7" y="211">R14</text>
<text x="351" y="211">4.7K/1%</text>
<text x="374.6" y="212.7">VTARG</text>
<text x="127" y="221.6">DAP_UART_RX</text>
<text x="127" y="218">DAP_UART_TX</text>
<text x="189.8" y="218.7" transform="rotate(-90 189.8 218.7)">C_VCCD</text>
<text x="217" y="221.6">C23</text>
<text x="225.8" y="221.6">1u/50V</text>
<text x="314" y="218">DAP_I2C_SCL</text>
<text x="338.7" y="218">R15</text>
<text x="351" y="218">4.7K/1%</text>
<text x="12.3" y="225.1">SYS_MODE_BTN</text>
<text x="49.6" y="224.4">1</text>
<text x="52.9" y="223.3">BTN1</text>
<text x="65.3" y="224.4">4</text>
<text x="127" y="225.1">DAP_USB_D_P</text>
<text x="151.7" y="225.1">R16</text>
<text x="164" y="225.1">22R/1%</text>
<text x="192.3" y="223.3">C24</text>
<text x="192.3" y="226.8">1u/50V</text>
<text x="247.6" y="223.3">GND</text>
<text x="49.6" y="231.4">2</text>
<text x="65.3" y="231.4">3</text>
<text x="127" y="228.6">DAP_USB_D_N</text>
<text x="151.7" y="228.6">R17</text>
<text x="164" y="228.6">22R/1%</text>
<text x="2.4" y="235.5">D</text>
<text x="49.4" y="237.4">SKRPABE010</text>
<text x="276.9" y="235.3">Title</text>
<text x="401" y="235.5">D</text>
<text x="276.9" y="245.9">Size</text>
<text x="294.6" y="245.9">Number</text>
<text x="365.1" y="245.9">Revision</text>
<text x="38.9" y="247">GND</text>
<text x="70.7" y="247">GND</text>
<text x="183.5" y="247">GND</text>
<text x="278.7" y="251.2">A4</text>
<text x="176.9" y="254">D_VDDD</text>
<text x="276.9" y="256.5">Date:</text>
<text x="347.5" y="256.5">Sheet</text>
<text x="358.8" y="256.5">Of</text>
<text x="276.9" y="260">File:</text>
<text x="347.5" y="260">Drawn By:</text>
<text x="33" y="265.5">1</text>
<text x="100.6" y="265.5">2</text>
<text x="168.2" y="265.5">3</text>
<text x="235.9" y="265.5">4</text>
<text x="303.5" y="265.5">5</text>
<text x="371.1" y="265.5">6</text>
</g>
</svg>
